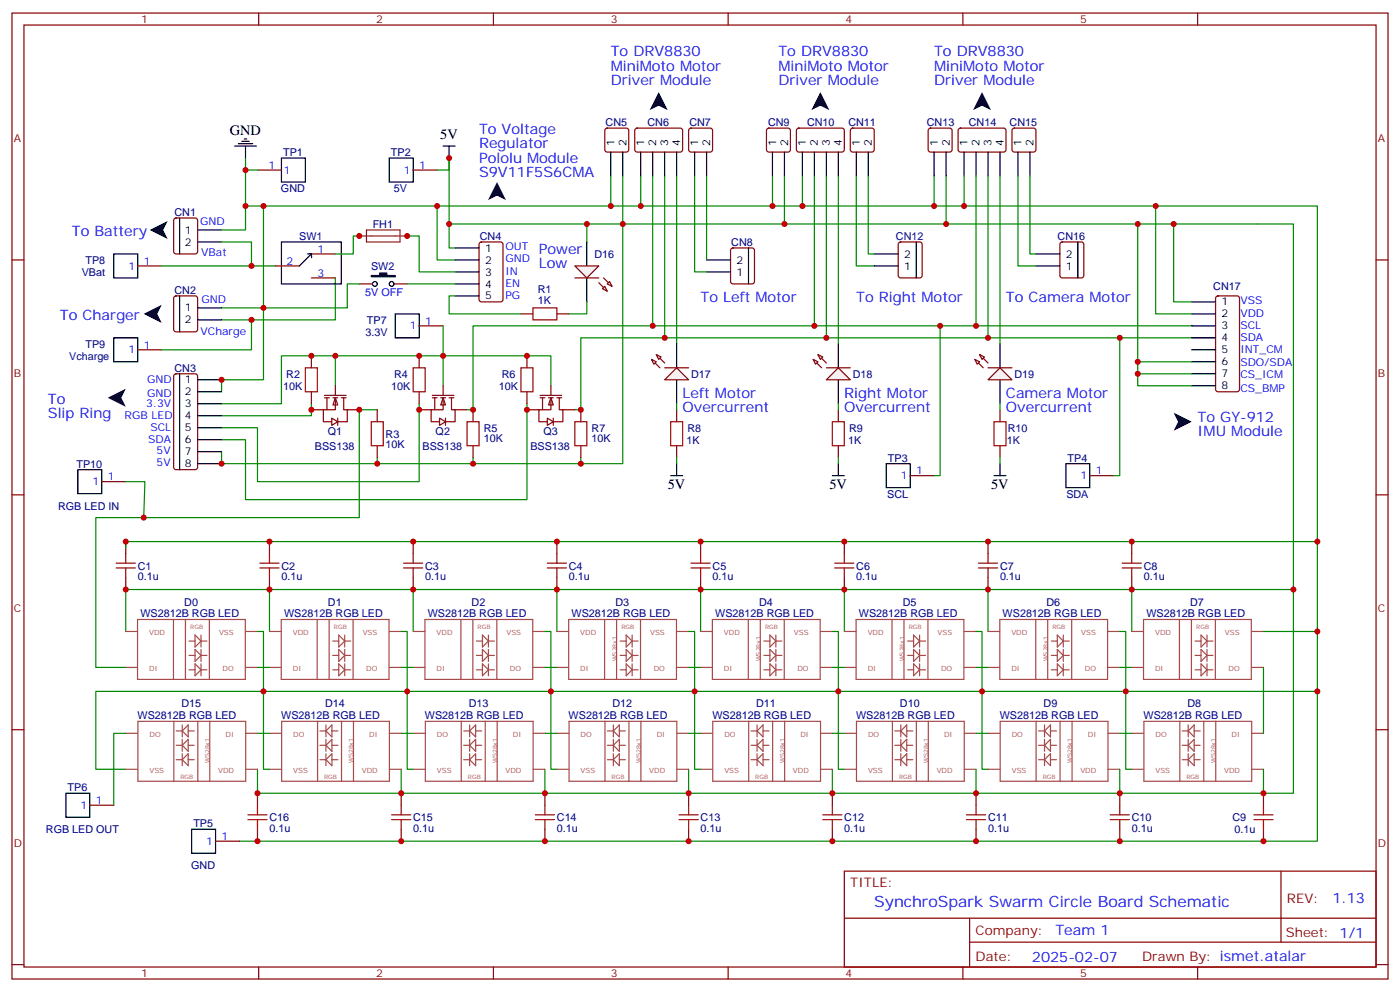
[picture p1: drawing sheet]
<svg xmlns="http://www.w3.org/2000/svg" width="412mm" height="292mm" viewBox="0 0 412 292" stroke-linecap="round" stroke-linejoin="round" font-family="sans-serif">
<g fill="none" stroke="#870000" stroke-width=".35">
<path d="M3.5 3.8h405.4v284.4h-405.4zM7.1 7.4h398.2v277.3h-398.2zM76.2 3.8v3.6M145.3 3.8v3.6M214.5 3.8v3.6M283.6 3.8v3.6M352.8 3.8v3.6M178.4 37.9l.5-.2h5.6l.5 .2 .2 .5v5.7l-.2 .5-.5 .2h-5.6l-.5-.3-.2-.4v-5.7zM187.2 37.9l.5-.2 13 .1 .4 .6-.1 5.9-.6 .5-13-.1-.4-.6v-5.7zM203.1 37.9l.5-.2h5.6l.5 .2 .2 .5v5.7l-.2 .5-.5 .2h-5.6l-.5-.3-.3-.4v-5.7zM226 37.9l.5-.2h5.6l.5 .2 .2 .5v5.7l-.2 .5-.5 .2h-5.6l-.5-.3-.2-.4v-5.7zM234.8 37.9l.5-.2 13 .1 .4 .6-.1 5.9-.6 .5-13-.1-.4-.6v-5.7z"/>
<path d="M250.7 37.9l.5-.2h5.6l.5 .2 .2 .5v5.7l-.2 .5-.5 .2h-5.6l-.5-.3-.2-.4v-5.7zM273.6 37.9l.5-.2h5.7l.5 .2 .2 .5v5.7l-.3 .5-.4 .2h-5.7l-.5-.3-.2-.4v-5.7zM282.5 37.9l.4-.2 13 .1 .4 .6v5.9l-.7 .5-12.9-.1-.5-.6v-5.7zM298.3 37.9l.5-.2h5.6l.5 .2 .3 .5v5.7l-.3 .5-.5 .2h-5.6l-.5-.3-.2-.4v-5.7zM3.5 76.5h3.6M141.3 71.4l.5-.2h5.7l.6 .5 .1 16.5-.5 .6-5.9 .1-.6-.5-.1-16.5zM405.3 76.5h3.6M358.3 87.3l.5-.2h5.6l.7 .4v27.1l-.2 .5-.5 .2h-5.6l-.5-.2-.2-.5v-26.8zM3.5 145.7h3.6M37 159.4v3.5M79.4 159.4v3.5M121.7 159.4v3.5"/>
<path d="M164 159.4v3.5M206.4 159.4v3.5M248.7 159.4v3.5M291 159.4v3.5M333.4 159.4v3.5M405.3 145.7h3.6M37 170v3.5M79.4 170v3.5M121.7 170v3.5M164 170v3.5M206.4 170v3.5M248.7 170v3.5"/>
<path d="M291 170v3.5M333.4 170v3.5M3.5 214.8h3.6M405.3 214.8h3.6M75.8 233.5v3.5M118.2 233.5v3.5M160.5 233.5v3.5M202.8 233.5v3.5M245.2 233.5v3.5M287.5 233.5v3.5M329.8 233.5v3.5M372.2 233.5v3.5"/>
<path d="M75.8 244.1v3.5M118.2 244.1v3.5M160.5 244.1v3.5M202.8 244.1v3.5M245.2 244.1v3.5M248.7 256.4h156.6v28.3h-156.6zM287.5 244.1v3.5M329.8 244.1v3.5M372.2 244.1v3.5M377.3 256.5v20.8M248.7 270.3h156.5M285.6 277.3h119.6"/>
<path d="M285.6 270.3v14.1M3.5 284h3.6M76.2 284.7v3.5M145.3 284.7v3.5M214.5 284.7v3.5M283.6 284.7v3.5M352.8 284.7v3.5M405.3 284h3.6"/>
</g>
<g fill="none" stroke="#008700" stroke-width=".35">
<path d="M179.9 51.8v8.8M183.4 51.8v84.7h-118.1v-3.5M188.7 51.8v8.8M192.3 51.8v44.1M195.8 51.8v47.6M204.6 51.8v28.2h3.5M208.1 51.8v24.7M227.5 51.8v8.8M231.1 51.8v14.1M236.4 51.8v8.8M239.9 51.8v44.1M243.4 51.8v47.6"/>
<path d="M252.2 51.8v26.5h5.3M255.8 51.8v23h1.7M275.2 51.8v8.8M278.7 51.8v14.1M284 51.8v8.8M287.5 51.8v44.1M291 51.8v47.6M299.9 51.8v26.5h5.3M303.4 51.8v23h1.8M65.3 67.7h7v-7.1h315.8v142.9h-359.9v22.9h8.8M65.3 71.2h8.8v7.1h7M77.6 60.6v30h-12.3"/>
<path d="M128.8 60.6v15.9h5.3M134.1 73h-1.8v-7.1h248.7v167.6h-305.2v-7.1M172.9 65.9v5.3M340.4 60.6v31.8h10.6M345.7 65.9v23h5.3M77.6 90.6v21.2h-12.3v3.5M98.8 81.8v12.4h-33.5M351 95.9h-211.7v24.7h-1.7M351 99.4h-179.9v21.2h-1.8M91.7 118.9v3.5h-26.4M98.8 104.7v8.9M123.5 118.9v22.9h-47.7v-15.9h-10.5"/>
<path d="M130.5 104.7v8.9M155.2 118.9v28.2h-82.9v-17.7h-7M162.3 113.6v-8.9h-79.4v14.2h-17.6M111.1 120.6h-5.3v31.8h-77.6v44.1h8.8M111.1 134.7v1.8M139.3 134.7v1.8M171.1 134.7v1.8M388.1 159.4h-351.1v1.8M79.4 173.5v12.4M121.7 173.5v12.4M164 173.5v12.4M206.4 173.2v12.7"/>
<path d="M248.7 173.5v12.4M291 173.5v12.4M333.4 173.5v12.4M381 173.5h-344v12.4M75.8 185.9h1.8v40.5h1.8M75.8 196.5h3.6M118.2 185.9h1.7v40.5h1.8M118.2 196.5h3.5M160.5 185.9h1.8v40.5h1.7M160.5 196.5h3.5M202.8 185.9h1.8v40.5h1.8M202.8 196.5h3.6"/>
<path d="M245.2 185.9h1.7v40.5h1.8M245.2 196.5h3.5M287.5 185.9h1.8v40.5h1.7M287.5 196.5h3.5M329.8 185.9h1.8v40.5h1.8M329.8 196.5h3.6M372.2 185.9h15.9M372.2 196.5v19.4M75.8 215.9h3.6M118.2 215.9h3.5M160.5 215.9h3.5M202.8 215.9h3.6"/>
<path d="M245.2 215.9h3.5M287.5 215.9h3.5M329.8 215.9h3.6M388.1 203.5v44.1h-317.5M118.2 226.4v7.1M160.5 226.4v7.1M202.8 226.4v7.1M245.2 226.4v7.1M287.5 226.4v7.1M329.8 226.4v7.1M372.2 226.4v7.1"/>
</g>
<path d="M194 27.1l2.7 5.3-2.7-1.3-2.6 1.3zM241.7 27.1l2.6 5.3-2.6-1.3-2.7 1.3zM289.3 27.1l2.6 5.3-2.6-1.3-2.7 1.3zM146.4 53.6l2.6 5.3-2.6-1.3-2.6 1.3zM44.1 67.7l5.3-2.6-1.3 2.6 1.3 2.6zM42.3 92.4l5.3-2.7-1.3 2.7 1.3 2.6zM31.7 117.1l5.3-2.7-1.3 2.7 1.3 2.6zM345.7 121.5l5.3 2.6-5.3 2.7 1.3-2.7z" fill="#000"/>
<g fill="none" stroke="#a64a4a" stroke-width=".35">
<path d="M37 185.9h3.5M37 196.5h3.5M40.5 182.4h31.8v17.6h-31.8zM51.1 182.4v17.6M54.6 182.4v17.6M55.7 192.9h1.7M55.7 197.2h1.7M55.7 188.7h1.7M57.4 186.9l1.8 1.8-1.8 1.8zM57.4 191.2l1.8 1.7-1.8 1.8zM57.4 195.4l1.8 1.8-1.8 1.7zM59.2 186.9v3.6"/>
<path d="M59.2 191.2v3.5M59.2 195.4v3.5M59.2 192.9h1.8M59.2 197.2h1.8M59.2 188.7h1.8M61.7 182.4v17.6M72.4 185.9h3.4M72.4 196.5h3.4M79.4 185.9h3.4M79.4 196.5h3.4M82.8 182.4h31.8v17.6h-31.8zM93.4 182.4v17.6"/>
<path d="M97 182.4v17.6M98 192.9h1.8M98 197.2h1.8M98 188.7h1.8M99.8 186.9l1.7 1.8-1.7 1.8zM99.8 191.2l1.7 1.7-1.7 1.8zM99.8 195.4l1.7 1.8-1.7 1.7zM101.5 192.9h1.8M101.5 197.2h1.8M101.5 188.7h1.8M101.5 186.9v3.6M101.5 191.2v3.5"/>
<path d="M101.5 195.4v3.5M104 182.4v17.6M114.7 185.9h3.5M114.7 196.5h3.5M121.7 185.9h3.5M121.7 196.5h3.5M125.2 182.4h31.7v17.6h-31.7zM135.8 182.4v17.6M139.3 182.4v17.6M140.3 192.9h1.8M140.3 197.2h1.8M140.3 188.7h1.8"/>
<path d="M142.1 186.9l1.8 1.8-1.8 1.8zM142.1 191.2l1.8 1.7-1.8 1.8zM142.1 195.4l1.8 1.8-1.8 1.7zM143.9 192.9h1.7M143.9 197.2h1.7M143.9 188.7h1.7M143.9 186.9v3.6M143.9 191.2v3.5M143.9 195.4v3.5M146.3 182.4v17.6M157 185.9h3.5M157 196.5h3.5"/>
<path d="M164 185.9h3.5M164 196.5h3.5M167.5 182.4h31.8v17.6h-31.8zM178.1 182.4v17.6M181.6 182.4v17.6M182.7 192.9h1.7M182.7 197.2h1.7M182.7 188.7h1.7M184.4 186.9l1.8 1.8-1.8 1.8zM184.4 191.2l1.8 1.7-1.8 1.8zM184.4 195.4l1.8 1.8-1.8 1.7zM186.2 192.9h1.8"/>
<path d="M186.2 197.2h1.8M186.2 188.7h1.8M186.2 186.9v3.6M186.2 191.2v3.5M186.2 195.4v3.5M188.7 182.4v17.6M199.4 185.9h3.4M199.4 196.5h3.4M206.4 185.9h3.4M206.4 196.5h3.4M209.8 182.4h31.8v17.6h-31.8zM220.4 182.4v17.6"/>
<path d="M224 182.4v17.6M225 192.9h1.8M225 197.2h1.8M225 188.7h1.8M226.8 186.9l1.7 1.8-1.7 1.8zM226.8 191.2l1.7 1.7-1.7 1.8zM226.8 195.4l1.7 1.8-1.7 1.7zM228.5 192.9h1.8M228.5 197.2h1.8M228.5 188.7h1.8M228.5 186.9v3.6M228.5 191.2v3.5"/>
<path d="M228.5 195.4v3.5M231 182.4v17.6M241.7 185.9h3.5M241.7 196.5h3.5M248.7 185.9h3.5M248.7 196.5h3.5M252.2 182.4h31.7v17.6h-31.7zM262.8 182.4v17.6M266.3 182.4v17.6M267.3 192.9h1.8M267.3 197.2h1.8M267.3 188.7h1.8"/>
<path d="M269.1 186.9l1.8 1.8-1.8 1.8zM269.1 191.2l1.8 1.7-1.8 1.8zM269.1 195.4l1.8 1.8-1.8 1.7zM270.9 192.9h1.7M270.9 197.2h1.7M270.9 188.7h1.7M270.9 186.9v3.6M270.9 191.2v3.5M270.9 195.4v3.5M273.3 182.4v17.6M284 185.9h3.5M284 196.5h3.5"/>
<path d="M291 185.9h3.5M291 196.5h3.5M294.5 182.4h31.8v17.6h-31.8zM305.1 182.4v17.6M308.6 182.4v17.6M309.7 192.9h1.7M309.7 197.2h1.7M309.7 188.7h1.7M311.4 186.9l1.8 1.8-1.8 1.8zM311.4 191.2l1.8 1.7-1.8 1.8zM311.4 195.4l1.8 1.8-1.8 1.7zM313.2 192.9h1.8"/>
<path d="M313.2 197.2h1.8M313.2 188.7h1.8M313.2 186.9v3.6M313.2 191.2v3.5M313.2 195.4v3.5M315.7 182.4v17.6M326.4 185.9h3.4M326.4 196.5h3.4M333.4 185.9h3.4M333.4 196.5h3.4M336.8 182.4h31.8v17.6h-31.8zM347.4 182.4v17.6"/>
<path d="M351 182.4v17.6M352 192.9h1.8M352 197.2h1.8M352 188.7h1.8M353.8 186.9l1.7 1.8-1.7 1.8zM353.8 191.2l1.7 1.7-1.7 1.8zM353.8 195.4l1.7 1.8-1.7 1.7zM355.5 192.9h1.8M355.5 197.2h1.8M355.5 188.7h1.8M355.5 186.9v3.6M355.5 191.2v3.5"/>
<path d="M355.5 195.4v3.5M358 182.4v17.6M368.7 185.9h3.5M368.7 196.5h3.5M37 215.9h3.5M40.6 212.3h31.8v17.7h-31.8zM51.2 212.3v17.7M51.9 219.4h1.8M51.9 215.2h1.8M53.7 215.2l1.7-1.8v3.5zM53.7 219.4l1.7-1.8v3.6zM53.7 213.4v3.5"/>
<path d="M53.7 217.6v3.6M55.4 219.4h1.8M55.4 215.2h1.8M58.3 212.3v17.7M61.8 212.3v17.7M72.4 215.9h3.4M79.4 215.9h3.4M83 212.3h31.7v17.7h-31.7zM93.5 212.3v17.7M94.2 219.4h1.8M94.2 215.2h1.8M96 215.2l1.8-1.8v3.5z"/>
<path d="M96 219.4l1.8-1.8v3.6zM96 213.4v3.5M96 217.6v3.6M97.8 219.4h1.7M97.8 215.2h1.7M100.6 212.3v17.7M104.1 212.3v17.7M114.7 215.9h3.5M121.7 215.9h3.5M125.3 212.3h31.7v17.7h-31.7zM135.9 212.3v17.7M136.6 219.4h1.7"/>
<path d="M136.6 215.2h1.7M138.3 215.2l1.8-1.8v3.5zM138.3 219.4l1.8-1.8v3.6zM138.3 213.4v3.5M138.3 217.6v3.6M140.1 219.4h1.8M140.1 215.2h1.8M142.9 212.3v17.7M146.5 212.3v17.7M157 215.9h3.5M164 215.9h3.5M167.6 212.3h31.8v17.7h-31.8z"/>
<path d="M178.2 212.3v17.7M178.9 219.4h1.8M178.9 215.2h1.8M180.7 215.2l1.7-1.8v3.5zM180.7 219.4l1.7-1.8v3.6zM180.7 213.4v3.5M180.7 217.6v3.6M182.4 219.4h1.8M182.4 215.2h1.8M185.3 212.3v17.7M188.8 212.3v17.7M199.4 215.9h3.4"/>
<path d="M206.4 215.9h3.4M210 212.3h31.7v17.7h-31.7zM220.5 212.3v17.7M221.2 219.4h1.8M221.2 215.2h1.8M223 215.2l1.8-1.8v3.5zM223 219.4l1.8-1.8v3.6zM223 213.4v3.5M223 217.6v3.6M224.8 219.4h1.7M224.8 215.2h1.7M227.6 212.3v17.7"/>
<path d="M231.1 212.3v17.7M241.7 215.9h3.5M248.7 215.9h3.5M252.3 212.3h31.7v17.7h-31.7zM262.9 212.3v17.7M263.6 219.4h1.7M263.6 215.2h1.7M265.3 215.2l1.8-1.8v3.5zM265.3 219.4l1.8-1.8v3.6zM265.3 213.4v3.5M265.3 217.6v3.6M267.1 219.4h1.8"/>
<path d="M267.1 215.2h1.8M269.9 212.3v17.7M273.5 212.3v17.7M284 215.9h3.5M291 215.9h3.5M294.6 212.3h31.8v17.7h-31.8zM305.2 212.3v17.7M305.9 219.4h1.8M305.9 215.2h1.8M307.7 215.2l1.7-1.8v3.5zM307.7 219.4l1.7-1.8v3.6zM307.7 213.4v3.5"/>
<path d="M307.7 217.6v3.6M309.4 219.4h1.8M309.4 215.2h1.8M312.3 212.3v17.7M315.8 212.3v17.7M326.4 215.9h3.4M333.4 215.9h3.4M337 212.3h31.7v17.7h-31.7zM347.5 212.3v17.7M348.2 219.4h1.8M348.2 215.2h1.8M350 215.2l1.8-1.8v3.5z"/>
<path d="M350 219.4l1.8-1.8v3.6zM350 213.4v3.5M350 217.6v3.6M351.8 219.4h1.7M351.8 215.2h1.7M354.6 212.3v17.7M358.1 212.3v17.7M368.7 215.9h3.5M37 226.4h3.5M51.9 223.6h1.8M53.7 223.6l1.7-1.7v3.5zM53.7 221.9v3.5"/>
<path d="M55.4 223.6h1.8M72.4 226.4h3.4M79.4 226.4h3.4M94.2 223.6h1.8M96 223.6l1.8-1.7v3.5zM96 221.9v3.5M97.8 223.6h1.7M114.7 226.4h3.5M121.7 226.4h3.5M136.6 223.6h1.7M138.3 223.6l1.8-1.7v3.5zM138.3 221.9v3.5"/>
<path d="M140.1 223.6h1.8M157 226.4h3.5M164 226.4h3.5M178.9 223.6h1.8M180.7 223.6l1.7-1.7v3.5zM180.7 221.9v3.5M182.4 223.6h1.8M199.4 226.4h3.4M206.4 226.4h3.4M221.2 223.6h1.8M223 223.6l1.8-1.7v3.5zM223 221.9v3.5"/>
<path d="M224.8 223.6h1.7M241.7 226.4h3.5M248.7 226.4h3.5M263.6 223.6h1.7M265.3 223.6l1.8-1.7v3.5zM265.3 221.9v3.5M267.1 223.6h1.8M284 226.4h3.5M291 226.4h3.5M305.9 223.6h1.8M307.7 223.6l1.7-1.7v3.5zM307.7 221.9v3.5"/>
<path d="M309.4 223.6h1.8M326.4 226.4h3.4M333.4 226.4h3.4M348.2 223.6h1.8M350 223.6l1.8-1.7v3.5zM350 221.9v3.5M351.8 223.6h1.7M368.7 226.4h3.5"/>
</g>
<g fill="none" stroke="#a10000" stroke-width=".35">
<path d="M34.2 167.2h5.7M34.2 165.8h5.7M37 162.9v2.9M37 167.2v2.8M76.6 167.2h5.6M76.6 165.8h5.6M79.4 162.9v2.9M79.4 167.2v2.8M118.9 167.2h5.6M118.9 165.8h5.6M121.7 162.9v2.9M121.7 167.2v2.8"/>
<path d="M161.2 167.2h5.7M161.2 165.8h5.7M164 162.9v2.9M164 167.2v2.8M203.6 167.2h5.6M203.6 165.8h5.6M206.4 162.9v2.9M206.4 167.2v2.8M245.9 167.2h5.6M245.9 165.8h5.6M248.7 162.9v2.9M248.7 167.2v2.8"/>
<path d="M288.2 167.2h5.7M288.2 165.8h5.7M291 162.9v2.9M291 167.2v2.8M330.6 167.2h5.6M330.6 165.8h5.6M333.4 162.9v2.9M333.4 167.2v2.8M73 239.9h5.7M75.8 237v2.9M115.4 239.9h5.6M118.2 237v2.9"/>
<path d="M157.7 239.9h5.6M160.5 237v2.9M200 239.9h5.7M202.8 237v2.9M242.4 239.9h5.6M245.2 237v2.9M284.7 239.9h5.6M287.5 237v2.9M327 239.9h5.7M329.8 237v2.9M369.4 239.9h5.6M372.2 237v2.9"/>
<path d="M73 241.3h5.7M75.8 241.3v2.8M115.4 241.3h5.6M118.2 241.3v2.8M157.7 241.3h5.6M160.5 241.3v2.8M200 241.3h5.7M202.8 241.3v2.8M242.4 241.3h5.6M245.2 241.3v2.8M284.7 241.3h5.6M287.5 241.3v2.8"/>
<path d="M327 241.3h5.7M329.8 241.3v2.8M369.4 241.3h5.6M372.2 241.3v2.8"/>
</g>
<g fill="none" stroke="#000" stroke-width=".35">
<path d="M179.9 44.8v7M183.4 44.8v7M188.7 44.8v7M192.3 44.8v7M195.8 44.8v7M199.3 44.8v7M204.6 44.8v7M208.1 44.8v7M227.5 44.8v7M231.1 44.8v7M236.4 44.8v7M239.9 44.8v7"/>
<path d="M243.4 44.8v7M246.9 44.8v7M252.2 44.8v7M255.8 44.8v7M275.2 44.8v7M278.7 44.8v7M284 44.8v7M287.5 44.8v7M291 44.8v7M294.6 44.8v7M299.9 44.8v7M303.4 44.8v7"/>
<path d="M82.9 71.2h17.6v12.4h-17.6zM134.1 73h7M134.1 76.5h7M134.1 83.6h7M134.1 80h7M134.1 87.1h7M351 88.9h7.1M351 92.4h7.1M351 99.4h7.1M351 95.9h7.1M351 110h7.1M351 113.6h7.1"/>
<path d="M351 106.5h7.1M351 103h7.1"/>
</g>
<path d="M98.8 117.1l.7 2.1h-1.4z" fill="#fff" stroke="#870000" stroke-width=".35"/>
<path d="M95.6 116.4h6.4M95.6 117.1h1.4M96.3 117.1v3.5M98.1 117.1h1.4M98.8 117.1v3.5h-3.6v3.5h2.5M98.8 113.6v2.8M100.5 117.1h1.5M101.2 117.1v3.5h1.1v3.5h-2.8M91.7 120.6h3.5M97.7 123.1l1.8 1-1.8 1.1zM99.5 123.1v2.1M102.3 120.6h3.5" fill="none" stroke="#870000" stroke-width=".35"/>
<path d="M130.5 117.1l.7 2.1h-1.4z" fill="#fff" stroke="#870000" stroke-width=".35"/>
<path d="M127.4 116.4h6.3M127.4 117.1h1.4M128.1 117.1v3.5M129.8 117.1h1.4M130.5 117.1v3.5h-3.5v3.5h2.5M130.5 113.6v2.8M132.3 117.1h1.4M133 117.1v3.5h1.1v3.5h-2.9M123.5 120.6h3.5M129.5 123.1l1.7 1-1.7 1.1zM131.2 123.1v2.1M134.1 120.6h3.5" fill="none" stroke="#870000" stroke-width=".35"/>
<path d="M162.3 117.1l.7 2.1h-1.4z" fill="#fff" stroke="#870000" stroke-width=".35"/>
<g fill="none" stroke="#870000" stroke-width=".35">
<path d="M81.1 78.3h7.1M91.7 74.8h7.1M91.7 81.8h7.1M153.5 92.4h3.5M164 92.4h3.6M159.1 116.4h6.4M159.1 117.1h1.4M159.8 117.1v3.5M161.6 117.1h1.4M162.3 117.1v3.5h-3.6v3.5h2.5M162.3 113.6v2.8M164 117.1h1.5"/>
<path d="M164.7 117.1v3.5h1.1v3.5h-2.8M155.2 120.6h3.5M161.2 123.1l1.8 1-1.8 1.1zM163 123.1v2.1M165.8 120.6h3.5"/>
</g>
<path d="M157 90.6h7v3.6h-7z" fill="none" stroke="#a10000" stroke-width=".35"/>
<path d="M91.6 74.7h-1M91.7 74.8l.1 1.1M91.7 74.8l-3.5 3.5" fill="none" stroke="#000" stroke-width=".35"/>
<path d="M105.8 69.5h14.1M107.9 67.7h9.9v3.5h-9.9z" fill="none" stroke="#8c2424" stroke-width=".35"/>
<g fill="#8c2424">
<circle cx="119.9" cy="69.5" r=".18"/>
<circle cx="105.8" cy="69.5" r=".18"/>
</g>
<path d="M172.9 71.2v7.1M172.9 81.8v7.1" fill="none" stroke="#000" stroke-width=".35"/>
<path d="M169.3 78.3h7.1l-3.5 3.5z" fill="#f0f0f0" stroke="#870000" stroke-width=".35"/>
<path d="M176.4 83.2l2.5 2.5M177.8 81.8l2.5 2.5" fill="none" stroke="#870000" stroke-width=".35"/>
<g fill="#f0f0f0" stroke="#870000" stroke-width=".35">
<path d="M177.4 85l.8-.7 .7 1.4z"/>
<path d="M178.9 83.6l.7-.7 .7 1.4z"/>
</g>
<g fill="none" stroke="#870000" stroke-width=".35">
<path d="M75.8 50.1h7.1M121.7 50.1h7.1M40.6 78.3h7M51.4 64.4l.5-.2h5.6l.7 .4v9.4l-.5 .7-5.8 .1-.7-.5v-9.4zM215.4 73.2l.5-.2h5.6l.7 .4v9.5l-.4 .6-5.9 .1-.7-.5v-9.4zM264.8 71.4l.5-.2h5.6l.7 .5v9.4l-.4 .7h-5.9l-.7-.5v-9.4zM312.4 71.4l.5-.2h5.7l.6 .5 .1 9.4-.5 .7h-5.9l-.6-.5-.1-9.4zM51.4 87.3l.5-.2h5.6l.7 .4v9.5l-.5 .6-5.8 .1-.7-.5v-9.4zM105.8 83.6h3.9M116.1 83.6h3.8M123.5 95.9h7M169.3 81.8h7.1"/>
<path d="M40.6 103h7M51.4 110.2l.5-.2h5.6l.7 .5v27l-.2 .5-.5 .3h-5.6l-.5-.3-.2-.5v-26.8zM91.7 104.7v3.6M91.7 115.3v3.6M123.5 104.7v3.6M123.5 115.3v3.6M155.2 104.7v3.6M155.2 115.3v3.6M111.1 120.6v3.5M111.1 131.2v3.5M139.3 120.6v3.5M139.3 131.2v3.5"/>
<path d="M171.1 120.6v3.5M171.1 131.2v3.5M30 141.8h7M268.1 140h7.1M321 140h7.1M26.5 237h7M63.5 247.6h7.1"/>
</g>
<path d="M90 108.3h3.5v7h-3.5zM121.7 108.3h3.5v7h-3.5zM153.5 108.3h3.5v7h-3.5zM109.4 124.1h3.5v7.1h-3.5zM137.6 124.1h3.5v7.1h-3.5zM169.3 124.1h3.6v7.1h-3.6z" fill="none" stroke="#a10000" stroke-width=".35"/>
<g fill="none" stroke="#000" stroke-width=".35">
<path d="M69.1 43h6.4M70.2 42.3h4.2M71.3 41.6h2.1M72 40.9h.7M72.3 43v3.5M82.9 46.5h7.1v7.1h-7.1zM114.7 46.5h7v7.1h-7zM130.5 43h3.6M132.3 43v3.5M33.5 74.8h7.1v7h-7.1zM52.9 64.2v10.6M58.2 67.7h7.1"/>
<path d="M58.2 71.2h7.1M208.1 76.5h7.1M220.5 73v10.6M257.5 78.3h7.1M257.5 74.8h7.1M269.9 71.2v10.6M305.2 78.3h7M305.2 74.8h7M317.5 71.2v10.6M33.5 99.4h7.1v7.1h-7.1zM52.9 87.1v10.6M58.2 90.6h7.1"/>
<path d="M58.2 94.2h7.1M116.4 92.4h7.1v7h-7.1zM208.1 80h7.1M52.9 110v28.3M58.2 111.8h7.1M58.2 115.3h7.1M58.2 118.9h7.1M294.6 101.2v7.1M294.6 111.8v7.1M22.9 138.3h7.1v7h-7.1zM58.2 122.4h7.1M58.2 133h7.1"/>
<path d="M58.2 136.5h7.1M58.2 129.4h7.1M58.2 125.9h7.1M261.1 136.5h7v7h-7zM314 136.5h7v7h-7zM19.4 233.5h7.1v7.1h-7.1zM56.4 244.1h7.1v7h-7.1z"/>
<circle cx="110.4" cy="83.6" r=".71"/>
<circle cx="115.4" cy="83.6" r=".71"/>
</g>
<g fill="none" stroke="#008700" stroke-width=".35">
<path d="M72.3 46.5v14.1M72.3 50.1h3.5M128.8 50.1h3.5v-3.6v19.4M199.3 51.8v49.4M246.9 51.8v49.4M294.6 51.8v49.4M47.6 78.3h26.5M105.8 69.5h-1.7v5.3h-5.3M119.9 69.5h3.6v10.5h10.6M335.1 65.9v40.6h15.9M74.1 94.2v8.8h-26.5M105.8 83.6h-3.5v7h-24.7"/>
<path d="M119.9 83.6h14.2M130.5 95.9v8.8M276.9 95.9v44.1h-1.7M329.8 99.4v40.6h-1.7M335.1 106.5v7.1h15.9M335.1 110h15.9M37 141.8h5.7l-.4 10.6M37 215.9h-3.5v21.1"/>
</g>
<path d="M109.4 81.1h2.4v-.7h2.1v.7h2.5v.4h-7z" fill="#000" stroke="#000" stroke-width=".35"/>
<path d="M291 111.8l3.6-3.5 3.5 3.5z" fill="#f0f0f0" stroke="#870000" stroke-width=".35"/>
<path d="M287.2 105.8l2.4 2.5M288.6 104.4l2.4 2.5" fill="none" stroke="#870000" stroke-width=".35"/>
<g fill="#f0f0f0" stroke="#870000" stroke-width=".35">
<path d="M288.6 104.4l1.4 .7-.7 .7z"/>
<path d="M287.2 105.8l1.4 .7-.7 .7z"/>
</g>
<path d="M291 108.3h7.1M199.3 120.6v3.5M199.3 131.2v3.5M246.9 120.6v3.5M246.9 131.2v3.5M294.6 120.6v3.5M294.6 131.2v3.5" fill="none" stroke="#870000" stroke-width=".35"/>
<path d="M197.6 124.1h3.5v7.1h-3.5zM245.2 124.1h3.5v7.1h-3.5zM292.8 124.1h3.5v7.1h-3.5z" fill="none" stroke="#a10000" stroke-width=".35"/>
<path d="M199.3 101.2v7.1M199.3 111.8v7.1M199.3 136.5v3.5M197.6 140h3.5" fill="none" stroke="#000" stroke-width=".35"/>
<path d="M195.8 111.8l3.5-3.5 3.5 3.5z" fill="#f0f0f0" stroke="#870000" stroke-width=".35"/>
<path d="M191.9 105.8l2.5 2.5M193.3 104.4l2.5 2.5" fill="none" stroke="#870000" stroke-width=".35"/>
<g fill="#f0f0f0" stroke="#870000" stroke-width=".35">
<path d="M193.3 104.4l1.4 .7-.7 .7z"/>
<path d="M191.9 105.8l1.4 .7-.7 .7z"/>
</g>
<path d="M195.8 108.3h7" fill="none" stroke="#870000" stroke-width=".35"/>
<path d="M246.9 101.2v7.1M246.9 111.8v7.1" fill="none" stroke="#000" stroke-width=".35"/>
<path d="M243.4 111.8l3.5-3.5 3.6 3.5z" fill="#f0f0f0" stroke="#870000" stroke-width=".35"/>
<path d="M239.5 105.8l2.5 2.5M240.9 104.4l2.5 2.5" fill="none" stroke="#870000" stroke-width=".35"/>
<g fill="#f0f0f0" stroke="#870000" stroke-width=".35">
<path d="M240.9 104.4l1.5 .7-.7 .7z"/>
<path d="M239.5 105.8l1.4 .7-.7 .7z"/>
</g>
<path d="M243.4 108.3h7.1" fill="none" stroke="#870000" stroke-width=".35"/>
<path d="M246.9 136.5v3.5M294.6 136.5v3.5M245.2 140h3.5M292.8 140h3.5" fill="none" stroke="#000" stroke-width=".35"/>
<path d="M134.1 87.1h-1.8v5.3h21.2M172.9 88.9v3.5h-5.3M199.3 118.9v1.7M246.9 118.9v1.7M294.6 118.9v1.7M199.3 134.7v1.8M246.9 134.7v1.8M294.6 134.7v1.8" fill="none" stroke="#008700" stroke-width=".35"/>
<g fill="#c00">
<circle cx="118.2" cy="233.5" r=".88"/>
<circle cx="160.5" cy="233.5" r=".88"/>
<circle cx="202.8" cy="233.5" r=".88"/>
<circle cx="245.2" cy="233.5" r=".88"/>
<circle cx="287.5" cy="233.5" r=".88"/>
<circle cx="329.8" cy="233.5" r=".88"/>
<circle cx="372.2" cy="233.5" r=".88"/>
<circle cx="381" cy="173.5" r=".88"/>
<circle cx="121.7" cy="173.5" r=".88"/>
<circle cx="333.4" cy="173.5" r=".88"/>
<circle cx="291" cy="173.5" r=".88"/>
<circle cx="248.7" cy="173.5" r=".88"/>
<circle cx="164" cy="173.5" r=".88"/>
<circle cx="79.4" cy="173.5" r=".88"/>
<circle cx="77.6" cy="203.5" r=".88"/>
<circle cx="119.9" cy="203.5" r=".88"/>
<circle cx="162.3" cy="203.5" r=".88"/>
<circle cx="204.6" cy="203.5" r=".88"/>
<circle cx="246.9" cy="203.5" r=".88"/>
<circle cx="289.3" cy="203.5" r=".88"/>
<circle cx="331.6" cy="203.5" r=".88"/>
<circle cx="388.1" cy="185.9" r=".88"/>
<circle cx="179.9" cy="60.6" r=".88"/>
<circle cx="227.5" cy="60.6" r=".88"/>
<circle cx="275.2" cy="60.6" r=".88"/>
<circle cx="37" cy="173.5" r=".88"/>
<circle cx="206.4" cy="173.5" r=".88"/>
<circle cx="75.8" cy="233.5" r=".88"/>
<circle cx="77.6" cy="60.6" r=".88"/>
<circle cx="171.1" cy="136.5" r=".88"/>
<circle cx="111.1" cy="136.5" r=".88"/>
<circle cx="98.8" cy="104.7" r=".88"/>
<circle cx="130.5" cy="104.7" r=".88"/>
<circle cx="139.3" cy="136.5" r=".88"/>
<circle cx="37" cy="159.4" r=".88"/>
<circle cx="79.4" cy="159.4" r=".88"/>
<circle cx="121.7" cy="159.4" r=".88"/>
<circle cx="164" cy="159.4" r=".88"/>
<circle cx="206.4" cy="159.4" r=".88"/>
<circle cx="248.7" cy="159.4" r=".88"/>
<circle cx="291" cy="159.4" r=".88"/>
<circle cx="329.8" cy="247.6" r=".88"/>
<circle cx="287.5" cy="247.6" r=".88"/>
<circle cx="245.2" cy="247.6" r=".88"/>
<circle cx="202.8" cy="247.6" r=".88"/>
<circle cx="160.5" cy="247.6" r=".88"/>
<circle cx="118.2" cy="247.6" r=".88"/>
<circle cx="372.2" cy="247.6" r=".88"/>
<circle cx="231.1" cy="65.9" r=".88"/>
<circle cx="278.7" cy="65.9" r=".88"/>
<circle cx="172.9" cy="65.9" r=".88"/>
<circle cx="388.1" cy="159.4" r=".88"/>
<circle cx="333.4" cy="159.4" r=".88"/>
<circle cx="388.1" cy="203.5" r=".88"/>
<circle cx="77.6" cy="90.6" r=".88"/>
<circle cx="183.4" cy="65.9" r=".88"/>
<circle cx="345.7" cy="65.9" r=".88"/>
<circle cx="340.4" cy="60.6" r=".88"/>
<circle cx="188.7" cy="60.6" r=".88"/>
<circle cx="236.4" cy="60.6" r=".88"/>
<circle cx="284" cy="60.6" r=".88"/>
<circle cx="287.5" cy="95.9" r=".88"/>
<circle cx="291" cy="99.4" r=".88"/>
<circle cx="243.4" cy="99.4" r=".88"/>
<circle cx="239.9" cy="95.9" r=".88"/>
<circle cx="195.8" cy="99.4" r=".88"/>
<circle cx="192.3" cy="95.9" r=".88"/>
<circle cx="65.3" cy="111.8" r=".88"/>
<circle cx="65.3" cy="136.5" r=".88"/>
<circle cx="105.8" cy="120.6" r=".88"/>
<circle cx="91.7" cy="120.6" r=".88"/>
<circle cx="123.5" cy="120.6" r=".88"/>
<circle cx="155.2" cy="120.6" r=".88"/>
<circle cx="123.5" cy="104.7" r=".88"/>
<circle cx="139.3" cy="120.6" r=".88"/>
<circle cx="171.1" cy="120.6" r=".88"/>
<circle cx="155.2" cy="104.7" r=".88"/>
<circle cx="91.7" cy="104.7" r=".88"/>
<circle cx="128.8" cy="60.6" r=".88"/>
<circle cx="132.3" cy="65.9" r=".88"/>
<circle cx="72.3" cy="60.6" r=".88"/>
<circle cx="72.3" cy="50.1" r=".88"/>
<circle cx="132.3" cy="46.5" r=".88"/>
<circle cx="335.1" cy="65.9" r=".88"/>
<circle cx="335.1" cy="106.5" r=".88"/>
<circle cx="335.1" cy="110" r=".88"/>
<circle cx="105.8" cy="69.5" r=".88"/>
<circle cx="119.9" cy="69.5" r=".88"/>
<circle cx="74.1" cy="94.2" r=".88"/>
<circle cx="42.3" cy="152.4" r=".88"/>
<circle cx="276.9" cy="95.9" r=".88"/>
<circle cx="329.8" cy="99.4" r=".88"/>
<circle cx="74.1" cy="78.3" r=".88"/>
<circle cx="75.8" cy="247.6" r=".88"/>
</g>
<text font-size="4.6" fill="#00f" x="257.5" y="267">SynchroSpark Swarm Circle Board Schematic</text>
<g font-size="4.2" fill="#00f">
<text x="179.9" y="16.5">To DRV8830</text>
<text x="229.3" y="16.5">To DRV8830</text>
<text x="275.2" y="16.5">To DRV8830</text>
<text x="179.9" y="20.8">MiniMoto Motor</text>
<text x="229.3" y="20.8">MiniMoto Motor</text>
<text x="275.2" y="20.8">MiniMoto Motor</text>
<text x="179.9" y="25">Driver Module</text>
<text x="229.3" y="25">Driver Module</text>
<text x="275.2" y="25">Driver Module</text>
<text x="141.1" y="39.5">To Voltage</text>
<text x="141.1" y="43.7">Regulator</text>
<text x="141.1" y="47.9">Pololu Module</text>
<text x="141.1" y="52.2">S9V11F5S6CMA</text>
<text x="21.2" y="69.5">To Battery</text>
<text x="158.7" y="74.8">Power</text>
<text x="158.7" y="79">Low</text>
<text x="206.4" y="88.9">To Left Motor</text>
<text x="252.2" y="88.9">To Right Motor</text>
<text x="296.3" y="88.9">To Camera Motor</text>
<text x="17.6" y="94.2">To Charger</text>
<text x="14.1" y="118.9">To</text>
<text x="201.1" y="117.1">Left Motor</text>
<text x="248.7" y="117.1">Right Motor</text>
<text x="296.3" y="117.1">Camera Motor</text>
<text x="14.1" y="123.1">Slip Ring</text>
<text x="201.1" y="121.3">Overcurrent</text>
<text x="248.7" y="121.3">Overcurrent</text>
<text x="296.3" y="121.3">Overcurrent</text>
<text x="352.8" y="124.1">To GY-912</text>
<text x="352.8" y="128.4">IMU Module</text>
<text x="392.5" y="265.7">1.13</text>
<text x="310.9" y="275.3">Team 1</text>
<text x="304" y="283.1">2025-02-07</text>
</g>
<g font-size="4.2">
<text x="67.7" y="39.9">GND</text>
<text x="129.7" y="40.9">5V</text>
<text x="196.7" y="144">5V</text>
<text x="244.3" y="144">5V</text>
<text x="292" y="144">5V</text>
</g>
<g font-size="3.9" fill="#800">
<text x="250.5" y="261">TITLE:</text>
<text x="379.1" y="265.7">REV:</text>
<text x="287.4" y="275.2">Company:</text>
<text x="378.7" y="275.8">Sheet: 1/1</text>
<text x="287.4" y="282.9">Date:</text>
<text x="336.4" y="283">Drawn By: ismet.atalar</text>
</g>
<g font-size="3.2" fill="#800">
<text x="41.6" y="6.8">1</text>
<text x="110.8" y="6.8">2</text>
<text x="179.9" y="6.8">3</text>
<text x="249.1" y="6.8">4</text>
<text x="318.2" y="6.8">5</text>
<text x="4.1" y="41.9">A</text>
<text x="405.9" y="41.9">A</text>
<text x="4.1" y="111.1">B</text>
<text x="405.9" y="111.1">B</text>
<text x="4.1" y="180.2">C</text>
<text x="405.9" y="180.2">C</text>
<text x="4.1" y="249.4">D</text>
<text x="405.9" y="249.4">D</text>
<text x="41.6" y="287.7">1</text>
<text x="110.8" y="287.7">2</text>
<text x="179.9" y="287.7">3</text>
<text x="249.1" y="287.7">4</text>
<text x="318.2" y="287.7">5</text>
</g>
<g font-size="3.2" fill="#000080">
<text x="178.4" y="37.1">CN5</text>
<text x="190.7" y="37.1">CN6</text>
<text x="203.1" y="37.1">CN7</text>
<text x="226.3" y="37.1">CN9</text>
<text x="237.7" y="37.1">CN10</text>
<text x="249.9" y="37.1">CN11</text>
<text x="273" y="37.1">CN13</text>
<text x="285.4" y="37.1">CN14</text>
<text x="297.4" y="37.1">CN15</text>
<text x="83.4" y="45.9">TP1</text>
<text x="115.2" y="45.9">TP2</text>
<text x="82.8" y="56.5">GND</text>
<text x="116.1" y="56.6">5V</text>
<text x="51.4" y="63.5">CN1</text>
<text x="88.2" y="70.6">SW1</text>
<text x="109.8" y="67.1">FH1</text>
<text x="141.3" y="70.6">CN4</text>
<text x="263.9" y="70.6">CN12</text>
<text x="311.5" y="70.6">CN16</text>
<text x="25.2" y="77.6">TP8</text>
<text x="175.1" y="76">D16</text>
<text x="215.4" y="72.3">CN8</text>
<text x="24.1" y="81.2">VBat</text>
<text x="109.3" y="79.4">SW2</text>
<text x="51.4" y="86.5">CN2</text>
<text x="158.4" y="89.6">1K</text>
<text x="158.4" y="86.4">R1</text>
<text x="357.4" y="85.4">CN17</text>
<text x="108.1" y="95.4">TP7</text>
<text x="107.6" y="98.9">3.3V</text>
<text x="20.4" y="105.9">Vcharge</text>
<text x="25.2" y="102.3">TP9</text>
<text x="51.4" y="109.4">CN3</text>
<text x="84.3" y="111.2">R2</text>
<text x="116.1" y="111.2">R4</text>
<text x="147.8" y="111.2">R6</text>
<text x="203.6" y="111.2">D17</text>
<text x="251.2" y="111.2">D18</text>
<text x="298.8" y="111.2">D19</text>
<text x="83.4" y="114.7">10K</text>
<text x="115.2" y="114.7">10K</text>
<text x="146.9" y="114.7">10K</text>
<text x="96.6" y="128.2">Q1</text>
<text x="113.6" y="131.9">10K</text>
<text x="113.6" y="128.8">R3</text>
<text x="128.3" y="128.2">Q2</text>
<text x="142.5" y="130.2">10K</text>
<text x="142.5" y="127">R5</text>
<text x="160.1" y="128.2">Q3</text>
<text x="174.3" y="130.2">10K</text>
<text x="174.3" y="127">R7</text>
<text x="202.2" y="130.6">1K</text>
<text x="202.5" y="127.1">R8</text>
<text x="249.9" y="130.6">1K</text>
<text x="250.1" y="127.1">R9</text>
<text x="296.6" y="130.6">1K</text>
<text x="296.8" y="127.1">R10</text>
<text x="22.5" y="137.6">TP10</text>
<text x="92.7" y="132.4">BSS138</text>
<text x="124.5" y="132.4">BSS138</text>
<text x="156.2" y="132.4">BSS138</text>
<text x="261.6" y="135.9">TP3</text>
<text x="314.5" y="135.9">TP4</text>
<text x="261.4" y="146.5">SCL</text>
<text x="314.1" y="146.5">SDA</text>
<text x="17.1" y="150">RGB LED IN</text>
<text x="40.6" y="167.7">C1</text>
<text x="82.9" y="167.7">C2</text>
<text x="125.2" y="167.7">C3</text>
<text x="167.6" y="167.7">C4</text>
<text x="209.9" y="167.7">C5</text>
<text x="252.2" y="167.7">C6</text>
<text x="294.6" y="167.7">C7</text>
<text x="336.9" y="167.7">C8</text>
<text x="40.6" y="170.8">0.1u</text>
<text x="82.9" y="170.8">0.1u</text>
<text x="125.2" y="170.8">0.1u</text>
<text x="167.6" y="170.8">0.1u</text>
<text x="209.9" y="170.8">0.1u</text>
<text x="252.2" y="170.8">0.1u</text>
<text x="294.6" y="170.8">0.1u</text>
<text x="336.9" y="170.8">0.1u</text>
<text x="54.3" y="178.3">D0</text>
<text x="96.6" y="178.3">D1</text>
<text x="138.9" y="178.3">D2</text>
<text x="181.3" y="178.3">D3</text>
<text x="223.6" y="178.3">D4</text>
<text x="265.9" y="178.3">D5</text>
<text x="308.3" y="178.3">D6</text>
<text x="350.6" y="178.3">D7</text>
<text x="41.3" y="181.7">WS2812B RGB LED</text>
<text x="83.7" y="181.7">WS2812B RGB LED</text>
<text x="126" y="181.7">WS2812B RGB LED</text>
<text x="168.3" y="181.7">WS2812B RGB LED</text>
<text x="210.7" y="181.7">WS2812B RGB LED</text>
<text x="253" y="181.7">WS2812B RGB LED</text>
<text x="295.3" y="181.7">WS2812B RGB LED</text>
<text x="337.7" y="181.7">WS2812B RGB LED</text>
<text x="53.4" y="208.1">D15</text>
<text x="95.8" y="208.1">D14</text>
<text x="138.1" y="208.1">D13</text>
<text x="180.4" y="208.1">D12</text>
<text x="222.8" y="208.1">D11</text>
<text x="265.1" y="208.1">D10</text>
<text x="307.4" y="208.1">D9</text>
<text x="349.8" y="208.1">D8</text>
<text x="40.5" y="211.7">WS2812B RGB LED</text>
<text x="82.8" y="211.7">WS2812B RGB LED</text>
<text x="125.2" y="211.7">WS2812B RGB LED</text>
<text x="167.5" y="211.7">WS2812B RGB LED</text>
<text x="209.8" y="211.7">WS2812B RGB LED</text>
<text x="252.2" y="211.7">WS2812B RGB LED</text>
<text x="294.5" y="211.7">WS2812B RGB LED</text>
<text x="336.8" y="211.7">WS2812B RGB LED</text>
<text x="19.9" y="232.9">TP6</text>
<text x="13.5" y="245.2">RGB LED OUT</text>
<text x="57" y="243.5">TP5</text>
<text x="79.4" y="244.8">0.1u</text>
<text x="79.4" y="241.8">C16</text>
<text x="121.7" y="244.8">0.1u</text>
<text x="121.7" y="241.8">C15</text>
<text x="164" y="244.8">0.1u</text>
<text x="164" y="241.8">C14</text>
<text x="206.4" y="244.8">0.1u</text>
<text x="206.4" y="241.8">C13</text>
<text x="248.7" y="244.8">0.1u</text>
<text x="248.7" y="241.8">C12</text>
<text x="291" y="244.8">0.1u</text>
<text x="291" y="241.8">C11</text>
<text x="333.4" y="244.8">0.1u</text>
<text x="333.4" y="241.8">C10</text>
<text x="363" y="241.7">C9</text>
<text x="363.7" y="245.2">0.1u</text>
<text x="56.3" y="255.8">GND</text>
</g>
<g font-size="3.2">
<text x="181" y="43" transform="rotate(-90 181 43)">1</text>
<text x="184.5" y="43" transform="rotate(-90 184.5 43)">2</text>
<text x="189.8" y="43" transform="rotate(-90 189.8 43)">1</text>
<text x="193.3" y="43" transform="rotate(-90 193.3 43)">2</text>
<text x="196.8" y="43" transform="rotate(-90 196.8 43)">3</text>
<text x="200.4" y="43" transform="rotate(-90 200.4 43)">4</text>
<text x="205.7" y="43" transform="rotate(-90 205.7 43)">1</text>
<text x="209.2" y="43" transform="rotate(-90 209.2 43)">2</text>
<text x="228.6" y="43" transform="rotate(-90 228.6 43)">1</text>
<text x="232.1" y="43" transform="rotate(-90 232.1 43)">2</text>
<text x="237.4" y="43" transform="rotate(-90 237.4 43)">1</text>
<text x="240.9" y="43" transform="rotate(-90 240.9 43)">2</text>
<text x="244.5" y="43" transform="rotate(-90 244.5 43)">3</text>
<text x="248" y="43" transform="rotate(-90 248 43)">4</text>
<text x="253.3" y="43" transform="rotate(-90 253.3 43)">1</text>
<text x="256.8" y="43" transform="rotate(-90 256.8 43)">2</text>
<text x="276.2" y="43" transform="rotate(-90 276.2 43)">1</text>
<text x="279.8" y="43" transform="rotate(-90 279.8 43)">2</text>
<text x="285" y="43" transform="rotate(-90 285 43)">1</text>
<text x="288.6" y="43" transform="rotate(-90 288.6 43)">2</text>
<text x="292.1" y="43" transform="rotate(-90 292.1 43)">3</text>
<text x="295.6" y="43" transform="rotate(-90 295.6 43)">4</text>
<text x="300.9" y="43" transform="rotate(-90 300.9 43)">1</text>
<text x="304.4" y="43" transform="rotate(-90 304.4 43)">2</text>
<text x="54.4" y="68.8">1</text>
<text x="54.4" y="72.3">2</text>
<text x="142.9" y="74">1</text>
<text x="142.9" y="77.6">2</text>
<text x="217" y="77.6">2</text>
<text x="266.3" y="75.8">2</text>
<text x="314" y="75.8">2</text>
<text x="142.9" y="81.1">3</text>
<text x="217" y="81.1">1</text>
<text x="266.3" y="79.3">1</text>
<text x="314" y="79.3">1</text>
<text x="142.9" y="84.6">4</text>
<text x="142.9" y="88.2">5</text>
<text x="359.8" y="89.9">1</text>
<text x="54.4" y="91.7">1</text>
<text x="54.4" y="95.2">2</text>
<text x="359.8" y="93.5">2</text>
<text x="359.8" y="100.5">4</text>
<text x="359.8" y="97">3</text>
<text x="359.8" y="107.6">6</text>
<text x="359.8" y="104">5</text>
<text x="54.4" y="112.9">1</text>
<text x="359.8" y="111.1">7</text>
<text x="54.4" y="116.4">2</text>
<text x="54.4" y="119.9">3</text>
<text x="359.8" y="114.6">8</text>
<text x="54.4" y="123.4">4</text>
<text x="54.4" y="130.5">6</text>
<text x="54.4" y="127">5</text>
<text x="54.4" y="134">7</text>
<text x="54.4" y="137.5">8</text>
</g>
<g font-size="3.2" fill="#00f">
<text x="79.1" y="49.7">1</text>
<text x="83.6" y="51.1">1</text>
<text x="119" y="51.1">1</text>
<text x="123.5" y="49.7">1</text>
<text x="58.9" y="66.3">GND</text>
<text x="42.3" y="77.9">1</text>
<text x="59.3" y="75.5">VBat</text>
<text x="84.4" y="77.9">2</text>
<text x="93.5" y="74.4">1</text>
<text x="148.9" y="73.6">OUT</text>
<text x="148.9" y="77.2">GND</text>
<text x="37.8" y="79.3">1</text>
<text x="93.5" y="81.5">3</text>
<text x="148.9" y="80.9">IN</text>
<text x="59.3" y="89.3">GND</text>
<text x="107.6" y="87.1">5V OFF</text>
<text x="148.9" y="84.5">EN</text>
<text x="148.9" y="88.1">PG</text>
<text x="365.4" y="89.6">VSS</text>
<text x="125.2" y="95.6">1</text>
<text x="365.4" y="93.2">VDD</text>
<text x="59.1" y="98.5">VCharge</text>
<text x="120.8" y="97">1</text>
<text x="365.4" y="100.4">SDA</text>
<text x="365.4" y="96.8">SCL</text>
<text x="37.8" y="104">1</text>
<text x="42.3" y="102.6">1</text>
<text x="365.4" y="104">INT_CM</text>
<text x="365.4" y="107.8">SDO/SDA</text>
<text x="43.3" y="112.9">GND</text>
<text x="365.4" y="111.4">CS_ICM</text>
<text x="43.1" y="119.9">3.3V</text>
<text x="43.3" y="116.7">GND</text>
<text x="365.4" y="115.3">CS_BMP</text>
<text x="36.7" y="123.4">RGB LED</text>
<text x="43.6" y="130.5">SDA</text>
<text x="44.3" y="127">SCL</text>
<text x="46.1" y="133.7">5V</text>
<text x="46.1" y="137.2">5V</text>
<text x="27.3" y="142.8">1</text>
<text x="31.7" y="141.4">1</text>
<text x="265.4" y="141.1">1</text>
<text x="269.9" y="139.7">1</text>
<text x="318.3" y="141.1">1</text>
<text x="322.8" y="139.7">1</text>
<text x="23.7" y="238.1">1</text>
<text x="28.2" y="236.7">1</text>
<text x="60.8" y="248.7">1</text>
<text x="65.3" y="247.3">1</text>
</g>
<g font-size="2.1" fill="#a54b4b">
<text x="43.9" y="186.9">VDD</text>
<text x="64.5" y="186.9">VSS</text>
<text x="86.3" y="186.9">VDD</text>
<text x="106.8" y="186.9">VSS</text>
<text x="128.6" y="186.9">VDD</text>
<text x="149.2" y="186.9">VSS</text>
<text x="170.9" y="186.9">VDD</text>
<text x="191.5" y="186.9">VSS</text>
<text x="213.3" y="186.9">VDD</text>
<text x="233.8" y="186.9">VSS</text>
<text x="255.6" y="186.9">VDD</text>
<text x="276.2" y="186.9">VSS</text>
<text x="297.9" y="186.9">VDD</text>
<text x="318.5" y="186.9">VSS</text>
<text x="340.3" y="186.9">VDD</text>
<text x="360.8" y="186.9">VSS</text>
<text x="43.9" y="197.5">DI</text>
<text x="65.6" y="197.5">DO</text>
<text x="86.3" y="197.5">DI</text>
<text x="107.9" y="197.5">DO</text>
<text x="128.6" y="197.5">DI</text>
<text x="150.2" y="197.5">DO</text>
<text x="170.9" y="197.5">DI</text>
<text x="192.6" y="197.5">DO</text>
<text x="213.3" y="197.5">DI</text>
<text x="234.9" y="197.5">DO</text>
<text x="255.6" y="197.5">DI</text>
<text x="277.2" y="197.5">DO</text>
<text x="297.9" y="197.5">DI</text>
<text x="319.6" y="197.5">DO</text>
<text x="340.3" y="197.5">DI</text>
<text x="361.9" y="197.5">DO</text>
<text x="44" y="216.9">DO</text>
<text x="66.4" y="216.9">DI</text>
<text x="86.4" y="216.9">DO</text>
<text x="108.8" y="216.9">DI</text>
<text x="128.7" y="216.9">DO</text>
<text x="151.1" y="216.9">DI</text>
<text x="171" y="216.9">DO</text>
<text x="193.4" y="216.9">DI</text>
<text x="213.4" y="216.9">DO</text>
<text x="235.8" y="216.9">DI</text>
<text x="255.7" y="216.9">DO</text>
<text x="278.1" y="216.9">DI</text>
<text x="298" y="216.9">DO</text>
<text x="320.4" y="216.9">DI</text>
<text x="340.4" y="216.9">DO</text>
<text x="362.8" y="216.9">DI</text>
<text x="44" y="227.5">VSS</text>
<text x="64.3" y="227.5">VDD</text>
<text x="86.4" y="227.5">VSS</text>
<text x="106.6" y="227.5">VDD</text>
<text x="128.7" y="227.5">VSS</text>
<text x="148.9" y="227.5">VDD</text>
<text x="171" y="227.5">VSS</text>
<text x="191.3" y="227.5">VDD</text>
<text x="213.4" y="227.5">VSS</text>
<text x="233.6" y="227.5">VDD</text>
<text x="255.7" y="227.5">VSS</text>
<text x="275.9" y="227.5">VDD</text>
<text x="298" y="227.5">VSS</text>
<text x="318.3" y="227.5">VDD</text>
<text x="340.4" y="227.5">VSS</text>
<text x="360.6" y="227.5">VDD</text>
</g>
<g font-size="1.8" fill="#a54b4b">
<text x="56" y="185.3">RGB</text>
<text x="98.4" y="185.3">RGB</text>
<text x="140.7" y="185.3">RGB</text>
<text x="183" y="185.3">RGB</text>
<text x="225.4" y="185.3">RGB</text>
<text x="267.7" y="185.3">RGB</text>
<text x="310" y="185.3">RGB</text>
<text x="352.4" y="185.3">RGB</text>
<text x="181.7" y="194.7" transform="rotate(-90 181.7 194.7)">WS28x1</text>
<text x="224" y="194.7" transform="rotate(-90 224 194.7)">WS28x1</text>
<text x="266.3" y="194.7" transform="rotate(-90 266.3 194.7)">WS28x1</text>
<text x="308.7" y="194.7" transform="rotate(-90 308.7 194.7)">WS28x1</text>
<text x="61.7" y="224.7" transform="rotate(-90 61.7 224.7)">WS28x1</text>
<text x="104.1" y="224.7" transform="rotate(-90 104.1 224.7)">WS28x1</text>
<text x="146.4" y="224.7" transform="rotate(-90 146.4 224.7)">WS28x1</text>
<text x="188.7" y="224.7" transform="rotate(-90 188.7 224.7)">WS28x1</text>
<text x="231.1" y="224.7" transform="rotate(-90 231.1 224.7)">WS28x1</text>
<text x="273.4" y="224.7" transform="rotate(-90 273.4 224.7)">WS28x1</text>
<text x="315.7" y="224.7" transform="rotate(-90 315.7 224.7)">WS28x1</text>
<text x="358.1" y="224.7" transform="rotate(-90 358.1 224.7)">WS28x1</text>
<text x="53.2" y="229.4">RGB</text>
<text x="95.5" y="229.4">RGB</text>
<text x="137.8" y="229.4">RGB</text>
<text x="180.2" y="229.4">RGB</text>
<text x="222.5" y="229.4">RGB</text>
<text x="264.8" y="229.4">RGB</text>
<text x="307.2" y="229.4">RGB</text>
<text x="349.5" y="229.4">RGB</text>
</g>
</svg>
